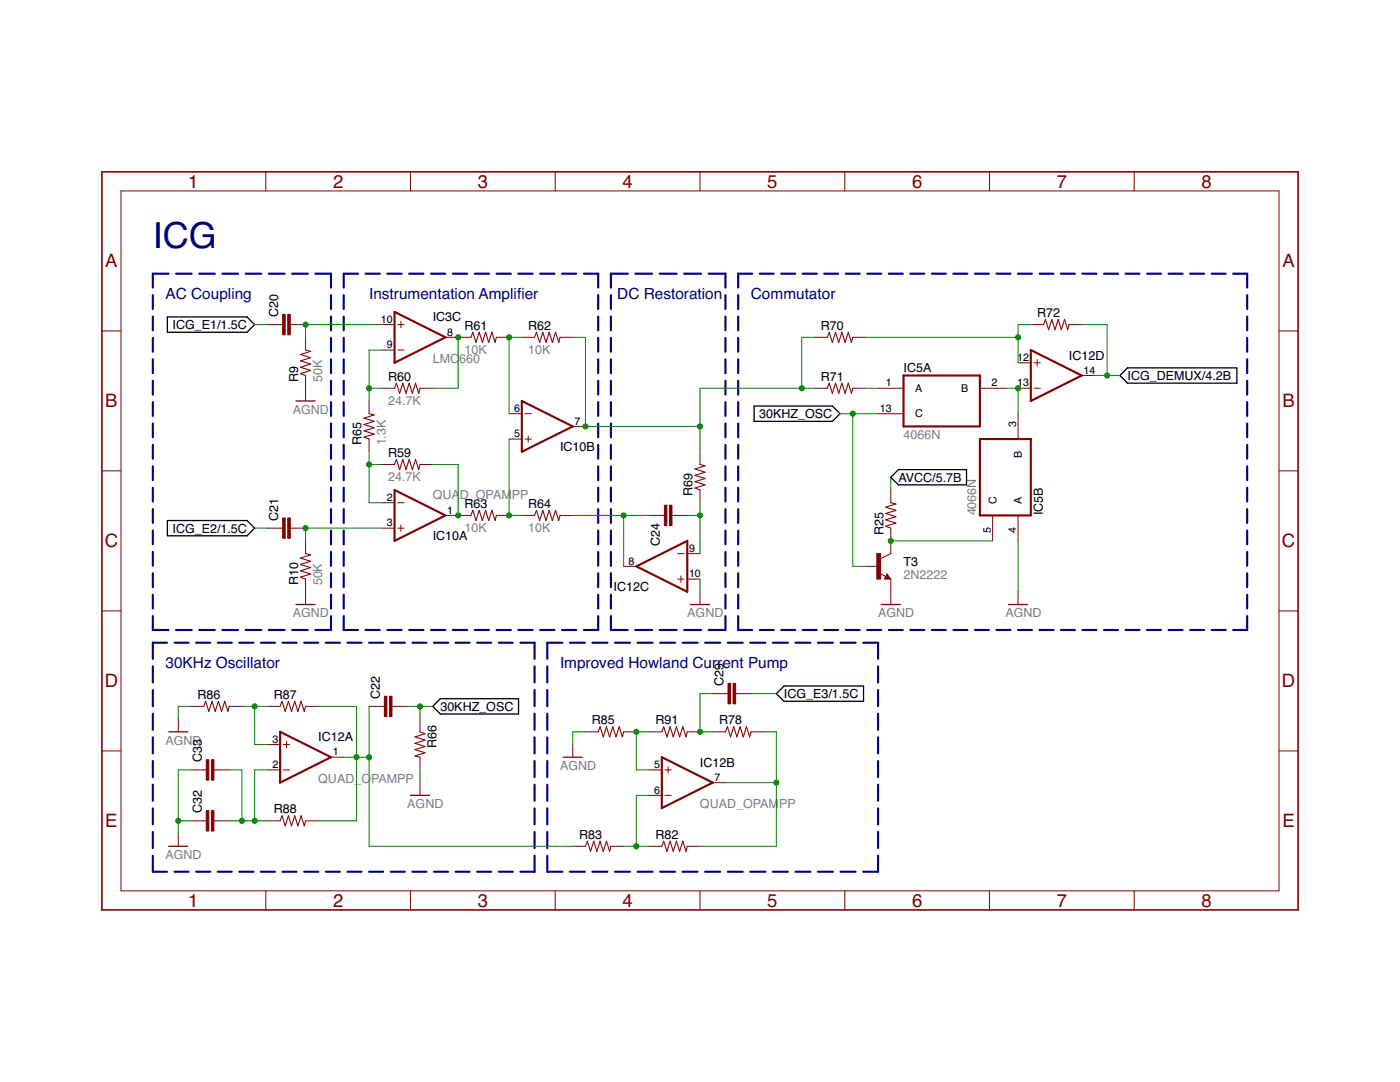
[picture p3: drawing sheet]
<svg xmlns="http://www.w3.org/2000/svg" width="279mm" height="216mm" viewBox="0 0 279 216" stroke-linecap="round" stroke-linejoin="round" font-family="sans-serif">
<g fill="none" stroke="#000080" stroke-width=".42">
<path d="M30.5 58.9v2.8M33.6 54.6h-3.1v2.8M35.1 54.6h3.2M39.8 54.6h3.1M44.4 54.6h3.1M49 54.6h3.2M53.7 54.6h3.1M58.3 54.6h3.1M62.9 54.6h3.2v2.8M66.1 58.9v2.8M68.6 58.9v2.8M71.5 54.6h-2.9v2.8"/>
<path d="M72.9 54.6h2.9M77.3 54.6h2.9M81.7 54.6h2.8M86 54.6h2.9M90.4 54.6h2.8M94.7 54.6h2.9M99.1 54.6h2.9M103.4 54.6h2.9M107.8 54.6h2.9M112.2 54.6h2.8M116.5 54.6h2.9v2.8M119.4 58.9v2.8"/>
<path d="M121.9 58.9v2.8M125.3 54.6h-3.4v2.8M126.8 54.6h3.4M131.7 54.6h3.3M136.5 54.6h3.4M141.4 54.6h3.4v2.8M144.8 58.9v2.8M147.3 58.9v2.8M150.1 54.6h-2.8v2.8M151.6 54.6h2.8M155.9 54.6h2.8M160.2 54.6h2.8"/>
<path d="M164.5 54.6h2.8M168.8 54.6h2.8M173.1 54.6h2.8M177.4 54.6h2.8M181.7 54.6h2.8M186 54.6h2.8M190.3 54.6h2.8M194.6 54.6h2.8M198.9 54.6h2.8M203.2 54.6h2.8M207.5 54.6h2.7M211.7 54.6h2.8"/>
<path d="M216 54.6h2.8M220.3 54.6h2.8M224.6 54.6h2.8M228.9 54.6h2.8M233.2 54.6h2.8M237.5 54.6h2.8M241.8 54.6h2.8M246.1 54.6h2.8v2.8M248.9 58.9v2.8M30.5 63.2v2.7M30.5 67.4v2.8M30.5 71.7v2.8"/>
<path d="M30.5 76v2.7M66.1 63.2v2.7M66.1 67.4v2.8M66.1 71.7v2.8M66.1 76v2.7M68.6 63.2v2.7M68.6 67.4v2.8M68.6 71.7v2.8M68.6 76v2.7M119.4 63.2v2.7M119.4 67.4v2.8M119.4 71.7v2.8"/>
<path d="M119.4 76v2.7M121.9 63.2v2.7M121.9 67.4v2.8M121.9 71.7v2.8M121.9 76v2.7M144.8 63.2v2.7M144.8 67.4v2.8M144.8 71.7v2.8M144.8 76v2.7M147.3 63.2v2.7M147.3 67.4v2.8M147.3 71.7v2.8"/>
<path d="M147.3 76v2.7M248.9 63.2v2.7M248.9 67.4v2.8M248.9 71.7v2.8M248.9 76v2.7M30.5 80.2v2.8M30.5 84.5v2.8M30.5 88.8v2.7M30.5 93v2.8M30.5 97.3v2.8M66.1 80.2v2.8M66.1 84.5v2.8"/>
<path d="M66.1 88.8v2.7M66.1 93v2.8M66.1 97.3v2.8M68.6 80.2v2.8M68.6 84.5v2.8M68.6 88.8v2.7M68.6 93v2.8M68.6 97.3v2.8M119.4 80.2v2.8M119.4 84.5v2.8M119.4 88.8v2.7M119.4 93v2.8"/>
<path d="M119.4 97.3v2.8M121.9 80.2v2.8M121.9 84.5v2.8M121.9 88.8v2.7M121.9 93v2.8M121.9 97.3v2.8M144.8 80.2v2.8M144.8 84.5v2.8M144.8 88.8v2.7M144.8 93v2.8M144.8 97.3v2.8M147.3 80.2v2.8"/>
<path d="M147.3 84.5v2.8M147.3 88.8v2.7M147.3 93v2.8M147.3 97.3v2.8M248.9 80.2v2.8M248.9 84.5v2.8M248.9 88.8v2.7M248.9 93v2.8M248.9 97.3v2.8M30.5 101.6v2.8M30.5 105.9v2.7M30.5 110.1v2.8"/>
<path d="M30.5 114.4v2.8M30.5 118.7v2.7M66.1 101.6v2.8M66.1 105.9v2.7M66.1 110.1v2.8M66.1 114.4v2.8M66.1 118.7v2.7M68.6 101.6v2.8M68.6 105.9v2.7M68.6 110.1v2.8M68.6 114.4v2.8M68.6 118.7v2.7"/>
<path d="M119.4 101.6v2.8M119.4 105.9v2.7M119.4 110.1v2.8M119.4 114.4v2.8M119.4 118.7v2.7M121.9 101.6v2.8M121.9 105.9v2.7M121.9 110.1v2.8M121.9 114.4v2.8M121.9 118.7v2.7M144.8 101.6v2.8M144.8 105.9v2.7"/>
<path d="M144.8 110.1v2.8M144.8 114.4v2.8M144.8 118.7v2.7M147.3 101.6v2.8M147.3 105.9v2.7M147.3 110.1v2.8M147.3 114.4v2.8M147.3 118.7v2.7M248.9 101.6v2.8M248.9 105.9v2.7M248.9 110.1v2.8M248.9 114.4v2.8"/>
<path d="M248.9 118.7v2.7M30.5 122.9v2.8h3.1M30.5 133v3.2M30.5 137.7v3.2M33.3 128.2h-2.8v3.3M34.8 128.2h2.8M35.1 125.7h3.2M39.1 128.2h2.9M39.8 125.7h3.1M43.5 128.2h2.8M44.4 125.7h3.1M47.8 128.2h2.8"/>
<path d="M49 125.7h3.2M52.1 128.2h2.8M53.7 125.7h3.1M56.4 128.2h2.8M58.3 125.7h3.1M60.7 128.2h2.8M65 128.2h2.8M66.1 122.9v2.8h-3.2M68.6 122.9v2.8h2.9M69.3 128.2h2.9M72.9 125.7h2.9M73.7 128.2h2.8"/>
<path d="M77.3 125.7h2.9M78 128.2h2.8M81.7 125.7h2.8M82.3 128.2h2.8M86 125.7h2.9M86.6 128.2h2.8M90.4 125.7h2.8M90.9 128.2h2.8M94.7 125.7h2.9M95.2 128.2h2.8M99.1 125.7h2.9M99.5 128.2h2.9"/>
<path d="M103.4 125.7h2.9M103.9 128.2h2.8v3.3M106.7 133v3.2M106.7 137.7v3.2M107.8 125.7h2.9M109.2 133v3.2M109.2 137.7v3.2M112.2 125.7h2.8M112.2 128.2h-3v3.3M113.7 128.2h3M118.2 128.2h3M119.4 122.9v2.8h-2.9"/>
<path d="M121.9 122.9v2.8h3.4M122.7 128.2h3M126.8 125.7h3.4M127.2 128.2h3M131.7 125.7h3.3M131.7 128.2h3M136.2 128.2h3M136.5 125.7h3.4M140.7 128.2h3M144.8 122.9v2.8h-3.4M145.2 128.2h3M147.3 122.9v2.8h2.8"/>
<path d="M149.7 128.2h3M151.6 125.7h2.8M154.2 128.2h3M155.9 125.7h2.8M158.7 128.2h3M160.2 125.7h2.8M163.2 128.2h3M164.5 125.7h2.8M167.7 128.2h3.1M168.8 125.7h2.8M172.3 128.2h2.9v3.3M173.1 125.7h2.8"/>
<path d="M175.2 133v3.2M175.2 137.7v3.2M177.4 125.7h2.8M181.7 125.7h2.8M186 125.7h2.8M190.3 125.7h2.8M194.6 125.7h2.8M198.9 125.7h2.8M203.2 125.7h2.8M207.5 125.7h2.7M211.7 125.7h2.8M216 125.7h2.8"/>
<path d="M220.3 125.7h2.8M224.6 125.7h2.8M228.9 125.7h2.8M233.2 125.7h2.8M237.5 125.7h2.8M241.8 125.7h2.8M248.9 122.9v2.8h-2.8M30.5 142.4v3.2M30.5 147.1v3.2M30.5 151.8v3.3M30.5 156.6v3.2M106.7 142.4v3.2"/>
<path d="M106.7 147.1v3.2M106.7 151.8v3.3M106.7 156.6v3.2M109.2 142.4v3.2M109.2 147.1v3.2M109.2 151.8v3.3M109.2 156.6v3.2M175.2 142.4v3.2M175.2 147.1v3.2M175.2 151.8v3.3M175.2 156.6v3.2M30.5 161.3v3.2"/>
<path d="M30.5 166v3.2M30.5 170.7v3.2h2.8M34.8 173.9h2.8M39.1 173.9h2.9M43.5 173.9h2.8M47.8 173.9h2.8M52.1 173.9h2.8M56.4 173.9h2.8M60.7 173.9h2.8M65 173.9h2.8M69.3 173.9h2.9M73.7 173.9h2.8"/>
<path d="M78 173.9h2.8M82.3 173.9h2.8M86.6 173.9h2.8M90.9 173.9h2.8M95.2 173.9h2.8M99.5 173.9h2.9M106.7 170.7v3.2h-2.8M106.7 161.3v3.2M106.7 166v3.2M109.2 170.7v3.2h3M109.2 161.3v3.2M109.2 166v3.2"/>
<path d="M113.7 173.9h3M118.2 173.9h3M122.7 173.9h3M127.2 173.9h3M131.7 173.9h3M136.2 173.9h3M140.7 173.9h3M145.2 173.9h3M149.7 173.9h3M154.2 173.9h3M158.7 173.9h3M163.2 173.9h3"/>
<path d="M167.7 173.9h3.1M175.2 170.7v3.2h-2.9M175.2 161.3v3.2M175.2 166v3.2"/>
</g>
<path d="M33.4 63.2h15.9l1.5 1.6-1.5 1.5h-15.9zM223.5 74.9l1.5-1.5h21.8v3.1h-21.8zM150.5 81h15.6l1.5 1.5-1.5 1.6h-15.6zM177.8 95.2l1.5-1.5h13.6v3.1h-13.6zM33.4 103.9h15.9l1.5 1.5-1.5 1.5h-15.9zM156.5 136.9h15.8v3h-15.8l-1.6-1.5zM86.4 140.9l1.5-1.5h15.6v3.1h-15.6z" fill="none" stroke="#000" stroke-width=".25"/>
<path d="M20.3 34.3h238.8v147.3h-238.8z" fill="none" stroke="#800000" stroke-width=".32"/>
<g fill="none" stroke="#800000" stroke-width=".2">
<path d="M24.2 38.1h231v139.7h-231zM53 34.3v3.8M81.9 34.3v3.8M110.8 34.3v3.8M139.7 34.3v3.8M168.6 34.3v3.8M197.5 34.3v3.8M226.4 34.3v3.8M20.3 66h3.9M53.4 64.8h3M57.9 64.8h3.1M61 67.3v2.5"/>
<path d="M61 74.9v5.1M76.2 64.8h2.5M76.2 69.8h2.5M76.2 77.5h2.5M79.4 64.8h1.2M79.4 69.8h1.2M80 64.1v1.3M83.8 77.5h2.6M88.9 67.3h5.1M99.1 67.3h2.5M104.1 67.3h2.6M111.8 67.3h2.5"/>
<path d="M162.6 67.3h2.5M162.6 77.5h2.5M170.2 67.3h2.5M170.2 77.5h2.5M175.2 77.5h5.1M195.6 77.5h5M203.2 77.5h2.5M203.2 72.4h2.5M205.7 64.8h2.6M206.4 77.5h1.2M206.4 72.4h1.2M207 71.8v1.2"/>
<path d="M213.3 64.8h2.6M215.9 74.9h2.5M255.2 66h3.9M20.3 94h3.9M73.7 80v2.5M73.7 87.6v2.5M76.2 92.7h2.5M83.8 92.7h2.6M101.6 87.6h2.5M101.6 82.5h2.5M104.8 87.6h1.2M104.8 82.5h1.2"/>
<path d="M105.4 87v1.2M114.3 85.1h2.5M139.7 90.1v2.6M139.7 97.8v2.5M175.2 82.5h5.1M177.8 97.8v2.5M203.2 82.5v5.1M255.2 94h3.9M53.4 105.4h3M57.9 105.4h3.1M61 107.9v2.6M61 115.5v5.1"/>
<path d="M76.2 105.4h2.5M76.2 100.3h2.5M79.4 105.4h1.2M79.4 100.3h1.2M80 104.8v1.2M88.9 102.8h5.1M99.1 102.8h2.5M104.1 102.8h2.6M111.8 102.8h2.5M124.5 113h2.5M129.5 102.8h3.1M134.1 102.8h3.1"/>
<path d="M135.3 115.5h1.2M135.3 110.5h1.2M135.9 114.9v1.3M137.2 115.5h2.5M137.2 110.5h2.5M139.7 118.1v2.5M172.7 113h2.5M175.6 114.4l1.2 .6M177 114.5l.8 1h-1.3zM177.8 105.4v5.1l-2.1 1M177.8 115.5v5.1M198.1 102.8v5.1"/>
<path d="M203.2 102.8v5.1M203.2 118.1v2.5M20.3 121.9h3.9M142.2 138.4h3.1M146.8 138.4h3.1M255.2 121.9h3.9M20.3 149.8h3.9M35.6 143.5v2.5M38.1 140.9h2.6M38.1 153.6h3.1M42.7 153.6h3M45.7 140.9h2.6"/>
<path d="M53.4 140.9h2.5M53.4 153.6h2.5M53.4 148.6h2.5M56.5 153.6h1.3M56.5 148.6h1.3M57.2 147.9v1.3M61 140.9h2.5M66.1 151.1h2.5M73.7 140.9h3M78.2 140.9h3.1M83.8 143.5v2.5M83.8 151.1v2.5"/>
<path d="M83.8 156.2v2.5M114.3 148.6v2.5M116.8 146h2.6M124.5 146h2.5M129.5 146h2.6M129.5 153.6h2.6M129.5 158.7h2.6M132.7 153.6h1.3M132.7 158.7h1.3M133.3 153v1.3M137.2 146h2.5M142.2 146h2.6"/>
<path d="M142.2 156.2h2.6M149.9 146h2.5M255.2 149.8h3.9M35.6 166.3v2.6M38.1 163.8h3.1M42.7 163.8h3M53 177.8v3.8M53.4 163.8h2.5M61 163.8h2.5M81.9 177.8v3.8M110.8 177.8v3.8M114.3 168.9h2.5"/>
<path d="M121.9 168.9h2.6M129.5 168.9h2.6M137.2 168.9h2.5M139.7 177.8v3.8M168.6 177.8v3.8M197.5 177.8v3.8M226.4 177.8v3.8"/>
</g>
<g fill="none" stroke="#800000" stroke-width=".21">
<path d="M61 69.8l1 .3-2 .6 2 .7-2 .6 2 .6-2 .7 2 .6-2 .6 1 .4M78.7 77.5l.4-1 .7 2 .6-2 .6 2 .7-2 .6 2 .6-2 .7 2 .2-1M94 67.3l.4-1 .6 2 .6-2 .7 2 .6-2 .6 2 .7-2 .6 2 .3-1M106.7 67.3l.4-1 .6 2 .6-2 .7 2 .6-2 .6 2 .7-2 .6 2 .3-1M165.1 67.3l.4-1 .6 2 .7-2 .6 2 .6-2 .7 2 .6-2 .6 2 .3-1M165.1 77.5l.4-1 .6 2 .7-2 .6 2 .6-2 .7 2 .6-2 .6 2 .3-1M208.3 64.8l.3-1 .7 2 .6-2 .6 2 .7-2 .6 2 .6-2 .7 2 .2-1M73.7 82.5l1 .3-2.1 .6 2.1 .7-2.1 .6 2.1 .6-2.1 .7 2.1 .6-2.1 .6 1.1 .4M78.7 92.7l.4-1 .7 2 .6-2 .6 2 .7-2 .6 2 .6-2 .7 2 .2-1M139.7 92.7l1 .2-2 .7 2 .6-2 .6 2 .7-2 .6 2 .7-2 .6 1 .4M61 110.5l1 .2-2 .7 2 .6-2 .6 2 .7-2 .6 2 .6-2 .7 1 .3M94 102.8l.4-1 .6 2.1 .6-2.1 .7 2.1 .6-2.1 .6 2.1 .7-2.1 .6 2.1 .3-1.1"/>
<path d="M106.7 102.8l.4-1 .6 2.1 .6-2.1 .7 2.1 .6-2.1 .6 2.1 .7-2.1 .6 2.1 .3-1.1M177.8 100.3l1 .3-2 .6 2 .6-2 .7 2 .6-2 .6 2 .7-2 .6 1 .4M40.7 140.9l.3-1 .7 2.1 .6-2.1 .6 2.1 .7-2.1 .6 2.1 .7-2.1 .6 2.1 .2-1.1M55.9 140.9l.4-1 .6 2.1 .7-2.1 .6 2.1 .6-2.1 .7 2.1 .6-2.1 .6 2.1 .3-1.1M83.8 146l1 .4-2 .6 2 .7-2 .6 2 .6-2 .7 2 .6-2 .6 1 .3M119.4 146l.4-1 .6 2 .6-2 .7 2 .6-2 .6 2 .7-2 .6 2 .3-1M132.1 146l.4-1 .6 2 .6-2 .7 2 .6-2 .6 2 .7-2 .6 2 .3-1M144.8 146l.4-1 .6 2 .6-2 .7 2 .6-2 .6 2 .7-2 .6 2 .3-1M55.9 163.8l.4-1 .6 2 .7-2 .6 2 .6-2 .7 2 .6-2 .6 2 .3-1M116.8 168.9l.4-1 .7 2 .6-2 .6 2 .7-2 .6 2 .6-2 .7 2 .2-1M132.1 168.9l.4-1 .6 2 .6-2 .7 2 .6-2 .6 2 .7-2 .6 2 .3-1"/>
</g>
<path d="M78.7 62.2l10.2 5.1-10.2 5.1zM180.3 74.9h15.3v10.2h-15.3zM205.7 69.8l10.2 5.1-10.2 5.1zM78.7 97.8l10.2 5-10.2 5.1zM104.1 80l10.2 5.1-10.2 5zM195.6 87.6h10.1v15.2h-10.1zM127 113l10.2-5.1v10.2zM55.9 146l10.2 5.1-10.2 5.1zM132.1 151.1l10.1 5.1-10.1 5z" fill="none" stroke="#800000" stroke-width=".42"/>
<g fill="#800000" stroke="#800000" stroke-width=".2">
<path d="M57.4 62.7h.5v4.1h-.5z"/>
<path d="M56.4 62.7h.5v4.1h-.5z"/>
<path d="M57.4 103.4h.5v4h-.5z"/>
<path d="M56.4 103.4h.5v4h-.5z"/>
<path d="M133.6 100.8h.5v4.1h-.5z"/>
<path d="M132.6 100.8h.5v4.1h-.5z"/>
<path d="M146.3 136.4h.5v4h-.5z"/>
<path d="M145.3 136.4h.5v4h-.5z"/>
<path d="M42.2 161.8h.5v4h-.5z"/>
<path d="M41.2 161.8h.5v4h-.5z"/>
<path d="M42.2 151.6h.5v4.1h-.5z"/>
<path d="M41.2 151.6h.5v4.1h-.5z"/>
<path d="M77.7 138.9h.5v4.1h-.5z"/>
<path d="M76.7 138.9h.5v4.1h-.5z"/>
<path d="M175 110.5h.7v5h-.7z"/>
</g>
<path d="M59.1 80h3.8M177 115l.1 .3h-.3l.2-.5 .5 .6h-.7M59.1 120.6h3.8M137.8 120.6h3.8M175.9 120.6h3.8M201.3 120.6h3.8M33.7 146h3.8M81.9 158.7h3.8M112.4 151.1h3.8M33.7 168.9h3.8" fill="none" stroke="#800000" stroke-width=".25"/>
<g fill="none" stroke="#008000" stroke-width=".2">
<path d="M50.8 64.8h2.6M73.7 77.5h2.5M76.2 69.8h-2.5v10.2M76.2 64.8h-15.2v2.5M91.4 67.3v10.2h-5M104.1 67.3h-2.5v15.2M114.3 67.3h2.5v17.8h22.9M162.6 77.5h-22.9v12.6M162.6 67.3h-2.6v10.2M172.7 77.5h2.5M172.7 67.3h30.5M200.6 77.5h2.6v5"/>
<path d="M205.7 64.8h-2.5v7.6M215.9 64.8h5.1v10.1M218.4 74.9h5.1M73.7 90.1v10.2h2.5M73.7 92.7h2.5M86.4 92.7h5v10.1M101.6 87.6v15.2h2.5M167.6 82.5h7.6M170.2 82.5v30.5h2.5M177.8 95.2v2.6M50.8 105.4h2.6M76.2 105.4h-15.2v2.5"/>
<path d="M114.3 102.8h15.2M124.5 102.8v10.2M137.2 102.8h2.5M139.7 100.3v10.2M139.7 115.5v2.6M177.8 107.9h20.3M203.2 107.9v10.2M142.2 138.4h-2.5v7.6h2.5M149.9 138.4h5M38.1 140.9h-2.5v2.6M38.1 153.6h-2.5v12.7M45.7 153.6h2.6v10.2"/>
<path d="M48.3 140.9h5.1M50.8 140.9v7.7h2.6M53.4 153.6h-2.6v10.2M63.5 140.9h7.6v22.9h-7.6M68.6 151.1h5.1M73.7 140.9v28h40.6M81.3 140.9h5.1M83.8 140.9v2.6M83.8 153.6v2.6M116.8 146h-2.5v2.6M129.5 146h-2.5v7.6h2.5M129.5 158.7h-2.5v10.2"/>
<path d="M144.8 156.2h10.1M152.4 146h2.5v22.9h-15.2M35.6 163.8h2.5M45.7 163.8h7.7M124.5 168.9h5"/>
</g>
<g fill="#008000" stroke="#008000" stroke-width=".2">
<circle cx="73.7" cy="92.7" r=".51"/>
<circle cx="91.4" cy="102.8" r=".51"/>
<circle cx="101.6" cy="102.8" r=".51"/>
<circle cx="73.7" cy="77.5" r=".51"/>
<circle cx="91.4" cy="67.3" r=".51"/>
<circle cx="61" cy="64.8" r=".51"/>
<circle cx="101.6" cy="67.3" r=".51"/>
<circle cx="154.9" cy="156.2" r=".51"/>
<circle cx="71.1" cy="151.1" r=".51"/>
<circle cx="73.7" cy="151.1" r=".51"/>
<circle cx="127" cy="168.9" r=".51"/>
<circle cx="139.7" cy="146" r=".51"/>
<circle cx="50.8" cy="140.9" r=".51"/>
<circle cx="127" cy="146" r=".51"/>
<circle cx="139.7" cy="102.8" r=".51"/>
<circle cx="203.2" cy="67.3" r=".51"/>
<circle cx="124.5" cy="102.8" r=".51"/>
<circle cx="116.8" cy="85.1" r=".51"/>
<circle cx="139.7" cy="85.1" r=".51"/>
<circle cx="160" cy="77.5" r=".51"/>
<circle cx="35.6" cy="163.8" r=".51"/>
<circle cx="83.8" cy="140.9" r=".51"/>
<circle cx="170.2" cy="82.5" r=".51"/>
<circle cx="221" cy="74.9" r=".51"/>
<circle cx="61" cy="105.4" r=".51"/>
<circle cx="48.3" cy="163.8" r=".51"/>
<circle cx="50.8" cy="163.8" r=".51"/>
<circle cx="177.8" cy="107.9" r=".51"/>
<circle cx="203.2" cy="77.5" r=".51"/>
</g>
<text font-size="7.2" fill="#000080" x="30.5" y="49.5">ICG</text>
<g font-size="3.7" fill="#800000">
<text x="37.6" y="37.5">1</text>
<text x="66.5" y="37.5">2</text>
<text x="95.4" y="37.5">3</text>
<text x="124.2" y="37.5">4</text>
<text x="153.1" y="37.5">5</text>
<text x="182" y="37.5">6</text>
<text x="210.9" y="37.5">7</text>
<text x="239.8" y="37.5">8</text>
<text x="21" y="53.4">A</text>
<text x="255.9" y="53.4">A</text>
<text x="21" y="81.3">B</text>
<text x="255.9" y="81.3">B</text>
<text x="20.9" y="109.2">C</text>
<text x="255.8" y="109.2">C</text>
<text x="20.9" y="137.2">D</text>
<text x="255.8" y="137.2">D</text>
<text x="21" y="165.1">E</text>
<text x="255.9" y="165.1">E</text>
<text x="37.6" y="181">1</text>
<text x="66.5" y="181">2</text>
<text x="95.4" y="181">3</text>
<text x="124.2" y="181">4</text>
<text x="153.1" y="181">5</text>
<text x="182" y="181">6</text>
<text x="210.9" y="181">7</text>
<text x="239.8" y="181">8</text>
</g>
<g font-size="3.1" fill="#000080">
<text x="33" y="59.7">AC Coupling</text>
<text x="73.7" y="59.7">Instrumentation Amplifer</text>
<text x="103.2" y="59.7">i</text>
<text x="123.2" y="59.7">DC Restoration</text>
<text x="149.9" y="59.7">Commutator</text>
<text x="33" y="133.3">30KHz Oscillator</text>
<text x="111.8" y="133.3">Improved Howland Current Pump</text>
</g>
<g font-size="2.5">
<text x="34.4" y="65.7">ICG_E1/1.5C</text>
<text x="55.5" y="63.2" transform="rotate(-90 55.5 63.2)">C20</text>
<text x="86.4" y="64.1">IC3C</text>
<text x="92.7" y="65.8">R61</text>
<text x="105.4" y="65.8">R62</text>
<text x="163.8" y="65.8">R70</text>
<text x="207" y="63.3">R72</text>
<text x="213.3" y="71.7">IC12D</text>
<text x="59.5" y="76.2" transform="rotate(-90 59.5 76.2)">R9</text>
<text x="77.5" y="76">R60</text>
<text x="163.8" y="76">R71</text>
<text x="180.3" y="74.3">IC5A</text>
<text x="225" y="75.8">ICG_DEMUX/4.2B</text>
<text x="151.5" y="83.4">30KHZ_OSC</text>
<text x="72.2" y="88.9" transform="rotate(-90 72.2 88.9)">R65</text>
<text x="77.5" y="91.2">R59</text>
<text x="111.8" y="90">IC10B</text>
<text x="92.7" y="101.4">R63</text>
<text x="105.4" y="101.4">R64</text>
<text x="138.2" y="99" transform="rotate(-90 138.2 99)">R69</text>
<text x="179.3" y="96.1">AVCC/5.7B</text>
<text x="34.4" y="106.3">ICG_E2/1.5C</text>
<text x="55.5" y="103.9" transform="rotate(-90 55.5 103.9)">C21</text>
<text x="86.4" y="107.8">IC10A</text>
<text x="176.3" y="106.7" transform="rotate(-90 176.3 106.7)">R25</text>
<text x="208.1" y="102.9" transform="rotate(-90 208.1 102.9)">IC5B</text>
<text x="131.7" y="108.9" transform="rotate(-90 131.7 108.9)">C24</text>
<text x="180.3" y="113">T3</text>
<text x="59.5" y="116.8" transform="rotate(-90 59.5 116.8)">R10</text>
<text x="122.5" y="118">IC12C</text>
<text x="144.4" y="136.9" transform="rotate(-90 144.4 136.9)">C29</text>
<text x="39.4" y="139.4">R86</text>
<text x="54.6" y="139.4">R87</text>
<text x="75.8" y="139.4" transform="rotate(-90 75.8 139.4)">C22</text>
<text x="87.9" y="141.8">30KHZ_OSC</text>
<text x="156.5" y="139.3">ICG_E3/1.5C</text>
<text x="63.5" y="147.9">IC12A</text>
<text x="87.1" y="149.3" transform="rotate(-90 87.1 149.3)">R66</text>
<text x="118.1" y="144.5">R85</text>
<text x="130.8" y="144.5">R91</text>
<text x="143.5" y="144.5">R78</text>
<text x="40.3" y="152.1" transform="rotate(-90 40.3 152.1)">C33</text>
<text x="139.7" y="153">IC12B</text>
<text x="40.3" y="162.3" transform="rotate(-90 40.3 162.3)">C32</text>
<text x="54.6" y="162.3">R88</text>
<text x="115.6" y="167.4">R83</text>
<text x="130.8" y="167.4">R82</text>
</g>
<g font-size="2.5" fill="#808080">
<text x="92.7" y="70.6">10K</text>
<text x="105.4" y="70.6">10K</text>
<text x="64.3" y="76.2" transform="rotate(-90 64.3 76.2)">50K</text>
<text x="86.4" y="72.4">LMC</text>
<text x="91.6" y="72.4">660</text>
<text x="58.4" y="82.5">AGND</text>
<text x="77.5" y="80.8">24.7K</text>
<text x="77" y="88.9" transform="rotate(-90 77 88.9)">1.3K</text>
<text x="180.3" y="87.6">4066N</text>
<text x="77.5" y="96">24.7K</text>
<text x="86.4" y="99.6">QUA</text>
<text x="91.8" y="99.6">D_OPAM</text>
<text x="102.1" y="99.6">PP</text>
<text x="92.7" y="106.2">10K</text>
<text x="105.4" y="106.2">10K</text>
<text x="194.8" y="102.9" transform="rotate(-90 194.8 102.9)">4066N</text>
<text x="64.3" y="116.8" transform="rotate(-90 64.3 116.8)">50K</text>
<text x="180.3" y="115.5">2N2222</text>
<text x="58.4" y="123.2">AGND</text>
<text x="137.2" y="123.2">AGND</text>
<text x="175.2" y="123.2">AGND</text>
<text x="200.6" y="123.2">AGND</text>
<text x="33" y="148.6">AGND</text>
<text x="111.8" y="153.6">AGND</text>
<text x="63.5" y="156.2">QUAD_O</text>
<text x="74.1" y="156.2">PAMPP</text>
<text x="81.3" y="161.3">AGND</text>
<text x="139.7" y="161.3">QUAD_OPAM</text>
<text x="155.5" y="161.3">PP</text>
<text x="33" y="171.4">AGND</text>
</g>
<g font-size="2.1">
<text x="76" y="64.4">10</text>
<text x="77.2" y="69.5">9</text>
<text x="89.3" y="67">8</text>
<text x="176.8" y="77.1">1</text>
<text x="197.9" y="77.1">2</text>
<text x="203" y="77.1">13</text>
<text x="203" y="72">12</text>
<text x="216.2" y="74.6">14</text>
<text x="102.6" y="82.2">6</text>
<text x="175.6" y="82.2">13</text>
<text x="182.7" y="78.2">A</text>
<text x="182.7" y="83.3">C</text>
<text x="191.8" y="78.2">B</text>
<text x="102.6" y="87.3">5</text>
<text x="114.7" y="84.7">7</text>
<text x="202.8" y="85.3" transform="rotate(-90 202.8 85.3)">3</text>
<text x="203.9" y="91.4" transform="rotate(-90 203.9 91.4)">B</text>
<text x="77.2" y="100">2</text>
<text x="198.9" y="100.5" transform="rotate(-90 198.9 100.5)">C</text>
<text x="203.9" y="100.5" transform="rotate(-90 203.9 100.5)">A</text>
<text x="77.2" y="105">3</text>
<text x="89.3" y="102.5">1</text>
<text x="197.7" y="106.4" transform="rotate(-90 197.7 106.4)">5</text>
<text x="202.8" y="106.4" transform="rotate(-90 202.8 106.4)">4</text>
<text x="125.5" y="112.7">8</text>
<text x="137.5" y="110.1">9</text>
<text x="137.5" y="115.2">10</text>
<text x="54.4" y="148.2">3</text>
<text x="54.4" y="153.3">2</text>
<text x="66.4" y="150.7">1</text>
<text x="130.5" y="153.3">5</text>
<text x="142.6" y="155.8">7</text>
<text x="130.5" y="158.4">6</text>
</g>
</svg>
